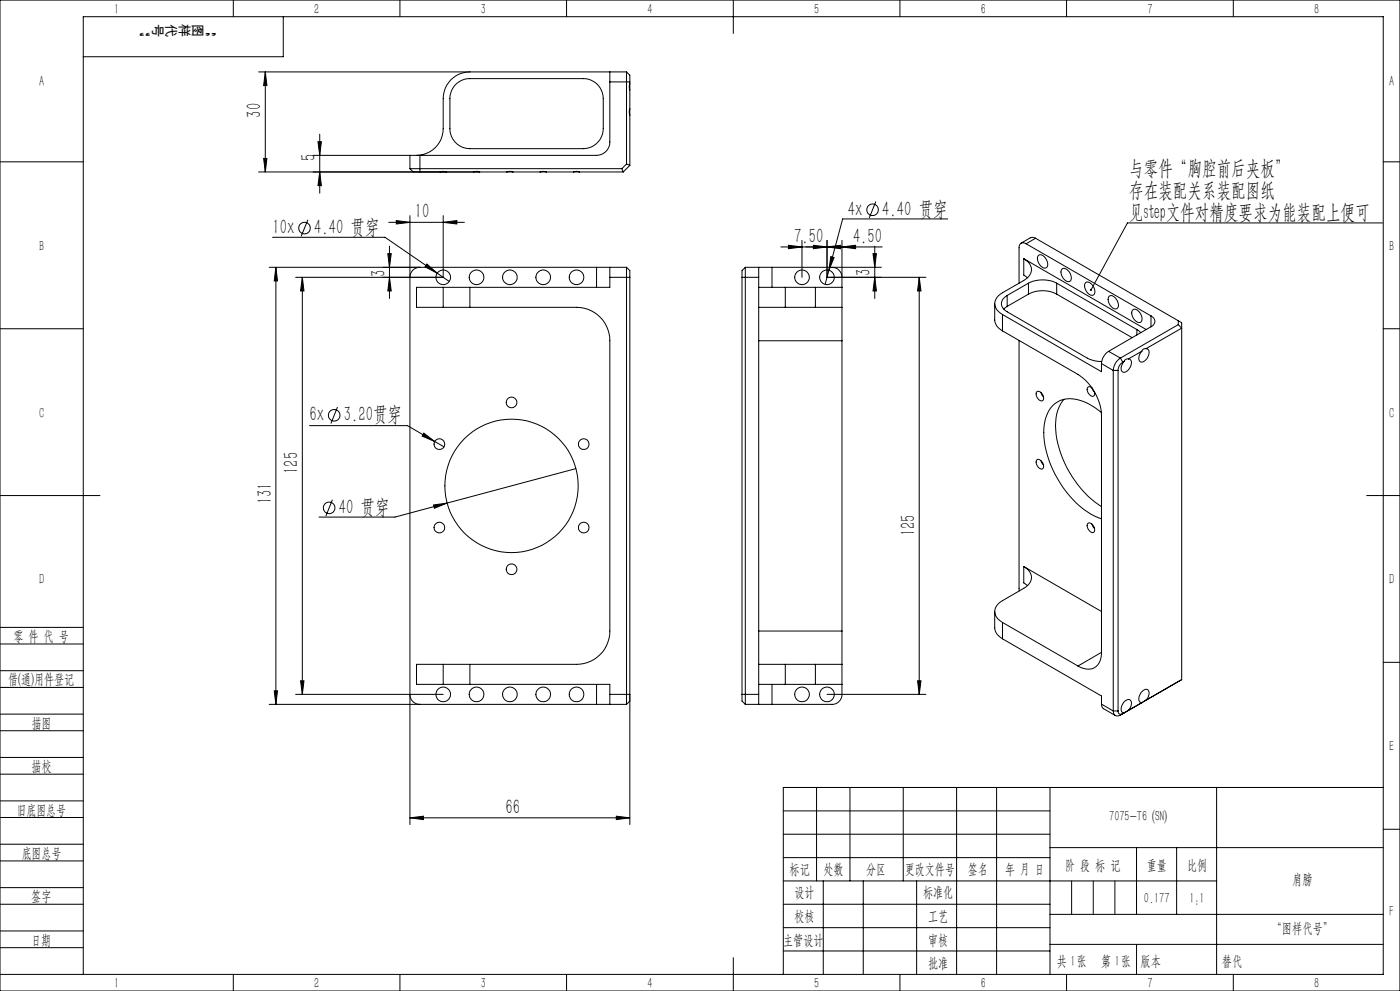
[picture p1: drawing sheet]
<svg xmlns="http://www.w3.org/2000/svg" width="420mm" height="297mm" viewBox="0 0 420 297" stroke-linecap="round" stroke-linejoin="round" font-family="sans-serif">
<g fill="none" stroke="#000" stroke-width=".3">
<path d="M0 0h420v297h-420zM70 0v5M85 5v12h-60M120 0v5M170 0v5M220 0v10M270 0v5M320 0v5M370 0v5M77.6 21.6h110.4M79.6 21.6l.5 4h-1zM79.6 21.6v29.9"/>
<path d="M137 25a6 6 0 0 1 4-1.4h34a6 6 0 0 1 6 6v9a6 6 0 0 1-6 6h-34a6 6 0 0 1-6-6v-9a6 6 0 0 1 2-4.6zM141 21.6a8 8 0 0 0-8 8v9a8 8 0 0 1-8 8M183 24.5v18a4 4 0 0 1-4 4.1h-53M183 21.6v2.9M183 24.5h5.9M188 21.6v27.5M188 21.6l.9 .9v2M188.9 32.6l-.1 .9 .1 1M188.9 25.1l-.1 .9 .1 .9M188.9 32.6v1.9M188.9 25.1v1.8M188.9 24.5v.6"/>
<path d="M188.9 26.9v5.7M188.9 34.5v15.1M0 48.5h25M77.6 51.5h74.4M79.1 47.5h1l-.5 4zM93.9 46.6h29.1M95.4 42.5h1l-.5 4.1zM95.9 51.5l.5 4.1h-1zM95.9 40.2v17.7M123 50.5h63.5M123 46.6h3M123 46.6v3.9"/>
<path d="M126 46.6v4.9h-2l-1-1M132 51.5l1-.1 .9 .1zM142.1 51.5l.9-.1 .9 .1zM152 51.5l1-.1 .9 .1M152 51.5h1.9M153.9 51.5h8.1M162 51.5l.9-.1 1 .1M162 51.5h1.9M163.9 51.5h8.1M172 51.5l1-.1 .9 .1M172 51.5h1.9M173.9 51.5h13.1"/>
<path d="M186.5 50.5l.5 1M188 49.1l-1.5 1.4M188 49.1l.9 .5M188.9 49.6l-1.9 1.9M415 48.5h5M81.8 71.1h33.7l15.7 10.8M92.4 65.9l-2.1 4.9M116.3 76h1.1l-.6 4.1zM116.6 66.6h22.7M116.8 73.8v15.7M118.9 66.1l4.1 .5-4.1 .5zM123 64.6v182.5"/>
<path d="M128.1 79.1l3.1 2.8-3.7-1.9zM133 66.6l4.1-.5v1zM133 64.6v18.5h-44.3M234.2 74h30.5M236.5 73.5l4.1 .5-4.1 .5zM240.6 72v11.1M244 73.5l4.1 .5-4.1 .5zM248.1 74l4.1-.5v1zM248.1 72v11.1h29.7M249.2 76.9l1 .3-1.5 3.8zM252.6 74l4.1-.5v1zM252.6 72v20.1"/>
<path d="M261.9 76h1l-.5 4.1zM262.4 73.8v15.7M262.7 60.4l-1.9 4.9M284.3 65.6h-31.5l-5.3 19.6M307.1 77.5a3.5 3.5 0 0 1 2.4 3.3 3.5 3.5 0 0 1-2.4 3.3l-6.4 3.6a3.5 3.5 0 0 0-2.3 3.3 3.5 3.5 0 0 0 2.3 3.3M307.1 77.5v4.9l1.2 .9M307.1 77.5l36.8 21.3M307.8 73.1a1.27 1.27 0 0 0-1.5-.2 1.27 1.27 0 0 0-.6 1.4v10.6M307.8 73.1l37.5 21.6M310.7 71.4l-.9-.3-.7 .2-2.8 1.6M310.7 71.4l-2.9 1.7M310.7 71.4l42.8 24.7"/>
<path d="M311.6 76.5a2.16 2.16 0 0 1 2.5 1.8l.2 .5a1.05 1.05 0 0 1-.3 1.4 1.05 1.05 0 0 1-1.4-.2 2.7 2.7 0 0 1-1-3.5zM414.8 66.8h-76.6l-10.9 20.1M0 98.5h25M80.8 80.1h98.2M82.8 80.1l.5 4.1h-1zM82.8 80.1v131M90.7 83.1l.5 4.1h-1zM90.7 83.1v125M116.8 83.1l.6 4.1h-1.1zM126 80.1a2.95 2.95 0 0 0-3 3M131.2 81.9l3.6 2.4M133 86.1h8"/>
<path d="M133 92.1h8M133 86.1h-8v6h8M133 86.1v6M141 92.1h32a10 10 0 0 1 10 10v87a10 10 0 0 1-10 10h-32M141 86.1v6M179 80.1h4M179 80.1v6M183 80.1v3M183 83.1h5.9M183 80.1h5M183 83.1v3h-42M188 80.1v131"/>
<path d="M188 80.1l.9 1v2M188.9 83.1v164M222.6 83.1h5M222.6 83.1v125M223.6 80.1v131M223.6 80.1l-1 1v2M223.6 80.1h4M227.6 80.1v3M227.6 92.1h8M227.6 86.1h8M227.6 80.1h4M227.6 83.1v125"/>
<path d="M231.6 80.1v6M235.6 86.1h9M235.6 92.1h9M235.6 86.1v6M244.6 92.1h8M244.6 86.1h8M244.6 86.1v6M249.6 80.1a3 3 0 0 1 3 3M252.6 92.1v10M262.4 83.1l.5 4.1h-1zM264.4 80.1h-32.8M275.8 83.1l.5 4.1h-1z"/>
<path d="M275.8 83.1v125M298.4 91v4.9a3.9 3.9 0 0 0 2.3 3.3M300.7 99.2l22.7 13a15.8 15.8 0 0 1 7 12.3v71M300.7 94.3l29.7 17.1v-2.4M300.7 94.3v4.9M302.2 88.5a2.6 2.6 0 0 0-1.8 2.5 2.6 2.6 0 0 0 1.8 2.4l24 13.9 2.2 .8 2.1 .2M302.2 91.8l-1.1 .8M302.2 88.5v3.3M308.5 84.9a9.5 9.5 0 0 1 8.5 0M308.5 88.2a9.2 9.2 0 0 1 8.5 0M308.5 84.9l-6.3 3.6M308.5 88.2l-6.3 3.6"/>
<path d="M308.5 84.9v3.3M317 84.9l24.1 13.9M317 88.2l22.7 13M317 84.9v3.3M318.5 80.8a1.41 1.41 0 0 1 2.2 .7 1.9 1.9 0 0 1 0 2.9 2.82 2.82 0 0 1-2.2-3.6zM325.8 84.7a2.3 2.3 0 0 1 2.6 2.3 1.14 1.14 0 0 1-.5 1.5 1.14 1.14 0 0 1-1.5-.6 2.44 2.44 0 0 1-.6-3.2zM332.8 88.7a2.33 2.33 0 0 1 2.7 2.3 1.12 1.12 0 0 1-.6 1.6 1.12 1.12 0 0 1-1.5-.6 2.56 2.56 0 0 1-.6-3.3zM339.9 92.8a2.3 2.3 0 0 1 2.7 2.3 1.05 1.05 0 0 1-.3 1.4 1.05 1.05 0 0 1-1.4-.2 2.7 2.7 0 0 1-1-3.5zM341.1 98.8l1.1 .9M341.1 98.8v1.6M345.3 94.7a1.71 1.71 0 0 1 1.2 1.6 1.71 1.71 0 0 1-1.2 1.6M345.3 97.9l-12.7 7.4"/>
<path d="M345.3 94.7v3.2M353.5 97.3l1 1.1-10.7 6.1M353.5 96.1l1 .6v107M353.5 97.3l-17.4 10M353.5 96.1v1.2M415 98.5h5M227.6 102.1h25M252.6 102.1v87M305.7 102l.1 75.1M311 117.4a1.65 1.65 0 0 1 2.1 1.9 .81 .81 0 0 1-.7 .9 .81 .81 0 0 1-.9-.6l-.6-1.1zM312.3 117.6l.8 1.4M319.2 119.7a12.8 12.8 0 0 0-2.4 10.5 31.9 31.9 0 0 0 13.6 21.6"/>
<path d="M328.3 117.3a.89 .89 0 0 1-.2 1.4 .89 .89 0 0 1-1.3-.5 1.33 1.33 0 0 1 0-2.3l.8 .4 .8 1.3M330.4 109l3.6 2M332.6 105.3a4.8 4.8 0 0 0-2.2 3.7M332.6 105.3l3.5 2M334 111h1.4M334 111v102.1M335.4 111v102.1M336.1 107.3a4.7 4.7 0 0 0-2.1 3.7M336.1 107.3l.7 1.2M336.8 108.5a2.97 2.97 0 0 0-1.4 2.5M337.2 108.3l-.4 .2M338.5 107.6h.3a1.97 1.97 0 0 1-.1 3l-.3 .3a1.12 1.12 0 0 1-1.4 .7 1.12 1.12 0 0 1-.7-1.5l.9-1.8"/>
<path d="M338.5 107.6a1.21 1.21 0 0 0-1.3 .7M342.5 105.3l-4 2.3M343.8 104.5a1.27 1.27 0 0 1 .7 2.1 2.18 2.18 0 0 1-2.4 1.8 2.36 2.36 0 0 1 .4-3.1M343.8 104.5a1.12 1.12 0 0 0-1.3 .8M92.9 127.6h29.3l8.2 4.7M101.2 122l-1.9 4.9M127.1 129.8l3.3 2.5-3.8-1.6zM130.4 132.3l2.8 1.6M311 137.9a1.65 1.65 0 0 1 2.1 1.9 .81 .81 0 0 1-.7 .8 .81 .81 0 0 1-.9-.6l-.6-1.2zM312.3 138.1l.8 1.2M330.4 123.6a13.8 13.8 0 0 0-11.5-3.9 8.2 8.2 0 0 0-5.6 7.4 28.8 28.8 0 0 0 6.6 20.3 22.7 22.7 0 0 0 10.5 8.1M0 148.5h30"/>
<path d="M99.7 149.8l-1.9 4.9M130.1 151.3l4-.5-3.8 1.5zM172.8 140.4l-54.3 14.6h-22.8M326.3 156.9a1.53 1.53 0 0 1 2.1 1.5 .84 .84 0 0 1-.5 1.2 .84 .84 0 0 1-1.1-.5l-.6-1.2zM327.6 157.1l.8 1.3M410 148.5h10M307.1 169.8a3.5 3.5 0 0 1 2.4 3.3 3.5 3.5 0 0 1-2.4 3.2l-6.4 3.7a3.5 3.5 0 0 0-2.3 3.3 3.5 3.5 0 0 0 2.3 3.2M307.1 169.8v4.9l1.2 .8M307.1 169.8l23.3 13.5M0 193h25M0 188h25M133 199.1h8"/>
<path d="M133 199.1h-8v6h8M133 199.1v6M141 199.1v6M227.6 199.1h8M227.6 189.1h25M235.6 199.1h9M235.6 199.1v6M244.6 199.1h8M244.6 199.1v6M252.6 189.1v10M252.6 199.1v9a3 3 0 0 1-3 3h-18M298.4 183.3v4.9a4 4 0 0 0 2.3 3.2"/>
<path d="M300.7 191.4l29.7 17.2v2.4M300.7 186.5v4.9M300.7 186.5l22.7 13.1M330.4 195.5a4.5 4.5 0 0 1-3.3 5l-2.2-.2-1.5-.7M330.4 195.5l-7 4.1M415 198.5h5M0 206h25M0 201h25M0 219h25M0 214h25M80.8 211.1h98.2M82.3 207h1l-.5 4.1z"/>
<path d="M88.7 208.1h44.3M90.2 204h1l-.5 4.1zM123 208.1a2.95 2.95 0 0 0 3 3M133 205.1h8M141 205.1h42v3M179 211.1h4M179 205.1v6M183 208.1v3M183 208.1h5.9v2l-.9 1M183 211.1h5M222.6 208.1v2l1 1M222.6 208.1h5"/>
<path d="M223.6 211.1h4M227.6 208.1v3M227.6 205.1h8M227.6 211.1h4M231.6 205.1v6M235.6 205.1h9M244.6 205.1h8M248.1 208.1h29.7M275.3 204h1l-.5 4.1zM330.4 211l.4 1.2 3.8 2.3M330.4 211l3.6 2.1M334 213.1a1.32 1.32 0 0 0 .6 1.4 1.32 1.32 0 0 0 1.5-.2"/>
<path d="M334 213.1h1.4M335.4 213.1a.85 .85 0 0 0 .4 .9 .85 .85 0 0 0 1-.1M336.8 213.9l-.7 .4M337.2 213.6l-.4 .3M338.5 212.9a2.36 2.36 0 0 0 .5-3.1 2.57 2.57 0 0 0-2.7 3.1 .83 .83 0 0 0 .9 .7M338.5 212.9l-1.3 .7M342.5 210.6l-4 2.3M343.8 209.8a2.13 2.13 0 0 0 .3-3.2 2.78 2.78 0 0 0-2.2 3.8l.6 .2M343.8 209.8l-1.3 .8M354.5 203.7l-10.7 6.1M354.5 203.7l-18.4 10.6M0 232h25"/>
<path d="M0 227h25M245 236v28M255 236v28M271 236v28M287 236v56M299 236v56M315 236v56M365 236v56M415 236h-180v56M0 245h25M0 240h25M0 258h25"/>
<path d="M0 253h25M123 245.1l4-.5v1zM123 245.1h65.9M184.9 244.6l4 .5-4 .5zM235 243h80M235 250h80M235 257h80M315 254h100M341 254v20M353 254v20M415 248.5h5M0 271h25"/>
<path d="M0 266h25M0 279h25M235 271h80M235 264h130M235 278h80M247 264v28M259 264v28M275 264v28M315 274h100M0 284h25M0 292h415v-287h-390v287M70 292v5"/>
<path d="M120 292v5M170 292v5M220 287v10M235 285h80M270 292v5M315 283h100M320 292v5M370 292v5"/>
<circle cx="91.4" cy="68.4" r="1.73"/>
<circle cx="261.8" cy="62.9" r="1.73"/>
<circle cx="133" cy="83.1" r="2.19"/>
<circle cx="143" cy="83.1" r="2.2"/>
<circle cx="153" cy="83.1" r="2.19"/>
<circle cx="163" cy="83.1" r="2.2"/>
<circle cx="173" cy="83.1" r="2.19"/>
<circle cx="240.6" cy="83.1" r="2.19"/>
<circle cx="248.1" cy="83.1" r="2.2"/>
<circle cx="100.3" cy="124.5" r="1.73"/>
<circle cx="131.8" cy="133.1" r="1.6"/>
<circle cx="153.5" cy="120.6" r="1.59"/>
<circle cx="175.1" cy="133.1" r="1.6"/>
<circle cx="98.7" cy="152.2" r="1.73"/>
<circle cx="131.8" cy="158.1" r="1.59"/>
<circle cx="153.5" cy="145.6" r="20"/>
<circle cx="175.1" cy="158.1" r="1.59"/>
<circle cx="153.5" cy="170.6" r="1.6"/>
<circle cx="133" cy="208.1" r="2.2"/>
<circle cx="143" cy="208.1" r="2.21"/>
<circle cx="153" cy="208.1" r="2.2"/>
<circle cx="163" cy="208.1" r="2.21"/>
<circle cx="173" cy="208.1" r="2.2"/>
<circle cx="240.6" cy="208.1" r="2.2"/>
<circle cx="248.1" cy="208.1" r="2.21"/>
</g>
<path d="M321.5 264v10M328 264v10M334.5 264v10M341 283v9" fill="none" stroke="#0a0605" stroke-width=".3"/>
<g fill="#000">
<path d="M327.1 86.6a.34 .34 0 0 1 .5 .3 .34 .34 0 0 1-.5 .3l.2-.3-.2 .3-.1-.1z"/>
<path d="M79.1 47.5h1l-.5 4zM79.6 21.6l.5 4h-1z"/>
<path d="M95.9 51.5l.5 4.1h-1zM95.4 42.5h1l-.5 4.1z"/>
<path d="M133 66.6l4.1-.5v1zM118.9 66.1l4.1 .5-4.1 .5z"/>
<path d="M244 73.5l4.1 .5-4.1 .5zM252.6 74l4.1-.5v1z"/>
<path d="M82.8 80.1l.5 4.1h-1zM82.3 207h1l-.5 4.1zM90.7 83.1l.5 4.1h-1zM90.2 204h1l-.5 4.1zM275.8 83.1l.5 4.1h-1zM275.3 204h1l-.5 4.1z"/>
<path d="M116.8 83.1l.6 4.1h-1.1zM116.3 76h1.1l-.6 4.1zM262.4 83.1l.5 4.1h-1zM261.9 76h1l-.5 4.1z"/>
<path d="M123 245.1l4-.5v1zM184.9 244.6l4 .5-4 .5zM128.1 79.1l-.6 .9 3.7 1.9zM127.1 129.8l-.5 .9 3.8 1.6zM130.1 151.3l.2 1 3.8-1.5zM249.2 76.9l-.5 4.1 1.5-3.8zM236.5 73.5l4.1 .5-4.1 .5zM248.1 74l4.1-.5v1z"/>
</g>
<g font-size="6.3">
<text x="78.4" y="35.2" transform="rotate(-90 78.4 35.2)">30</text>
<text x="94.7" y="48.2" transform="rotate(-90 94.7 48.2)">5</text>
<text x="338.8" y="52.6">与零件“胸腔前后夹板”</text>
<text x="338.8" y="59.1">存在装配关系装配图纸</text>
<text x="124.5" y="65.4">10</text>
<text x="254.4" y="64.7">4x</text>
<text x="264.6" y="64.7">4.40 贯穿</text>
<text x="338.8" y="65.6">见step文件对精度要求为能装配上便可</text>
<text x="81.8" y="70.2">10x</text>
<text x="94.2" y="70.2">4.40 贯穿</text>
<text x="238.3" y="72.8">7.50</text>
<text x="255.9" y="72.8">4.50</text>
<text x="115.6" y="83.1" transform="rotate(-90 115.6 83.1)">3</text>
<text x="261.2" y="82.8" transform="rotate(-90 261.2 82.8)">3</text>
<text x="92.9" y="126.3">6x</text>
<text x="103.1" y="126.3">3.20贯穿</text>
<text x="89.5" y="142.1" transform="rotate(-90 89.5 142.1)">125</text>
<text x="81.5" y="151.2" transform="rotate(-90 81.5 151.2)">131</text>
<text x="101.6" y="154.1">40 贯穿</text>
<text x="274.5" y="160.8" transform="rotate(-90 274.5 160.8)">125</text>
<text x="151.6" y="243.8">66</text>
</g>
<g font-size="4.4">
<text x="34.2" y="4.1">1</text>
<text x="94.2" y="4.1">2</text>
<text x="144.2" y="4.1">3</text>
<text x="194.2" y="4.1">4</text>
<text x="244.2" y="4.1">5</text>
<text x="294.2" y="4.1">6</text>
<text x="344.2" y="4.1">7</text>
<text x="394.2" y="4.1">8</text>
<text x="11.7" y="25.9">A</text>
<text x="416.7" y="25.9">A</text>
<text x="11.7" y="75.1">B</text>
<text x="416.7" y="75.1">B</text>
<text x="11.7" y="125.1">C</text>
<text x="416.7" y="125.1">C</text>
<text x="11.7" y="175.1">D</text>
<text x="416.7" y="175.1">D</text>
<text x="4" y="192">零 件 代 号</text>
<text x="2.5" y="205.1">借(通)用件登记</text>
<text x="9.5" y="218.1">描图</text>
<text x="416.7" y="225.1">E</text>
<text x="9.5" y="231.1">描校</text>
<text x="5" y="244.2">旧底图总号</text>
<text x="332.8" y="246.2">7075-T6 (SN)</text>
<text x="6.5" y="257.2">底图总号</text>
<text x="236.9" y="261.9">标记</text>
<text x="247.1" y="261.9">处数</text>
<text x="259.9" y="261.9">分区</text>
<text x="271.5" y="261.9">更改文件号</text>
<text x="290.4" y="261.9">签名</text>
<text x="301.5" y="261.9">年 月 日</text>
<text x="319.5" y="260.6">阶 段 标 记</text>
<text x="344" y="260.6">重量</text>
<text x="356.1" y="260.6">比例</text>
<text x="238.3" y="268.9">设计</text>
<text x="276.9" y="268.9">标准化</text>
<text x="387.7" y="264.8">肩膀</text>
<text x="9.4" y="270.1">签字</text>
<text x="343.2" y="270.7">0.177</text>
<text x="356.8" y="270.7">1:1</text>
<text x="416.8" y="274.4">F</text>
<text x="238.3" y="276.1">校核</text>
<text x="278.4" y="276">工艺</text>
<text x="381.5" y="279.6">“图样代号”</text>
<text x="9.4" y="283.2">日期</text>
<text x="234.9" y="283.3">主管设计</text>
<text x="278.4" y="283.3">审核</text>
<text x="278.4" y="290.2">批准</text>
<text x="317.1" y="289.4">共 张</text>
<text x="321.1" y="289.4">1</text>
<text x="330.3" y="289.4">第 张</text>
<text x="334.5" y="289.4">1</text>
<text x="342.1" y="289.4">版本</text>
<text x="34.2" y="296.1">1</text>
<text x="94.2" y="296.1">2</text>
<text x="144.2" y="296.1">3</text>
<text x="194.2" y="296.1">4</text>
<text x="244.2" y="296.1">5</text>
<text x="294.2" y="296.1">6</text>
<text x="344.2" y="296.1">7</text>
<text x="394.2" y="296.1">8</text>
</g>
<text font-size="4.4" fill="#0a0605" x="366.6" y="289.4">替代</text>
<g font-size="4.1" fill="#0a0605">
<text x="45.4" y="7.9" transform="rotate(-180 45.4 7.9)">”</text>
<text x="45.9" y="7.3" transform="rotate(90 45.9 7.3)">号</text>
<text x="49.9" y="7.3" transform="rotate(90 49.9 7.3)">代</text>
<text x="53.8" y="7.3" transform="rotate(90 53.8 7.3)">样</text>
<text x="57.8" y="7.3" transform="rotate(90 57.8 7.3)">图</text>
<text x="65.3" y="7.9" transform="rotate(-180 65.3 7.9)">“</text>
</g>
</svg>
